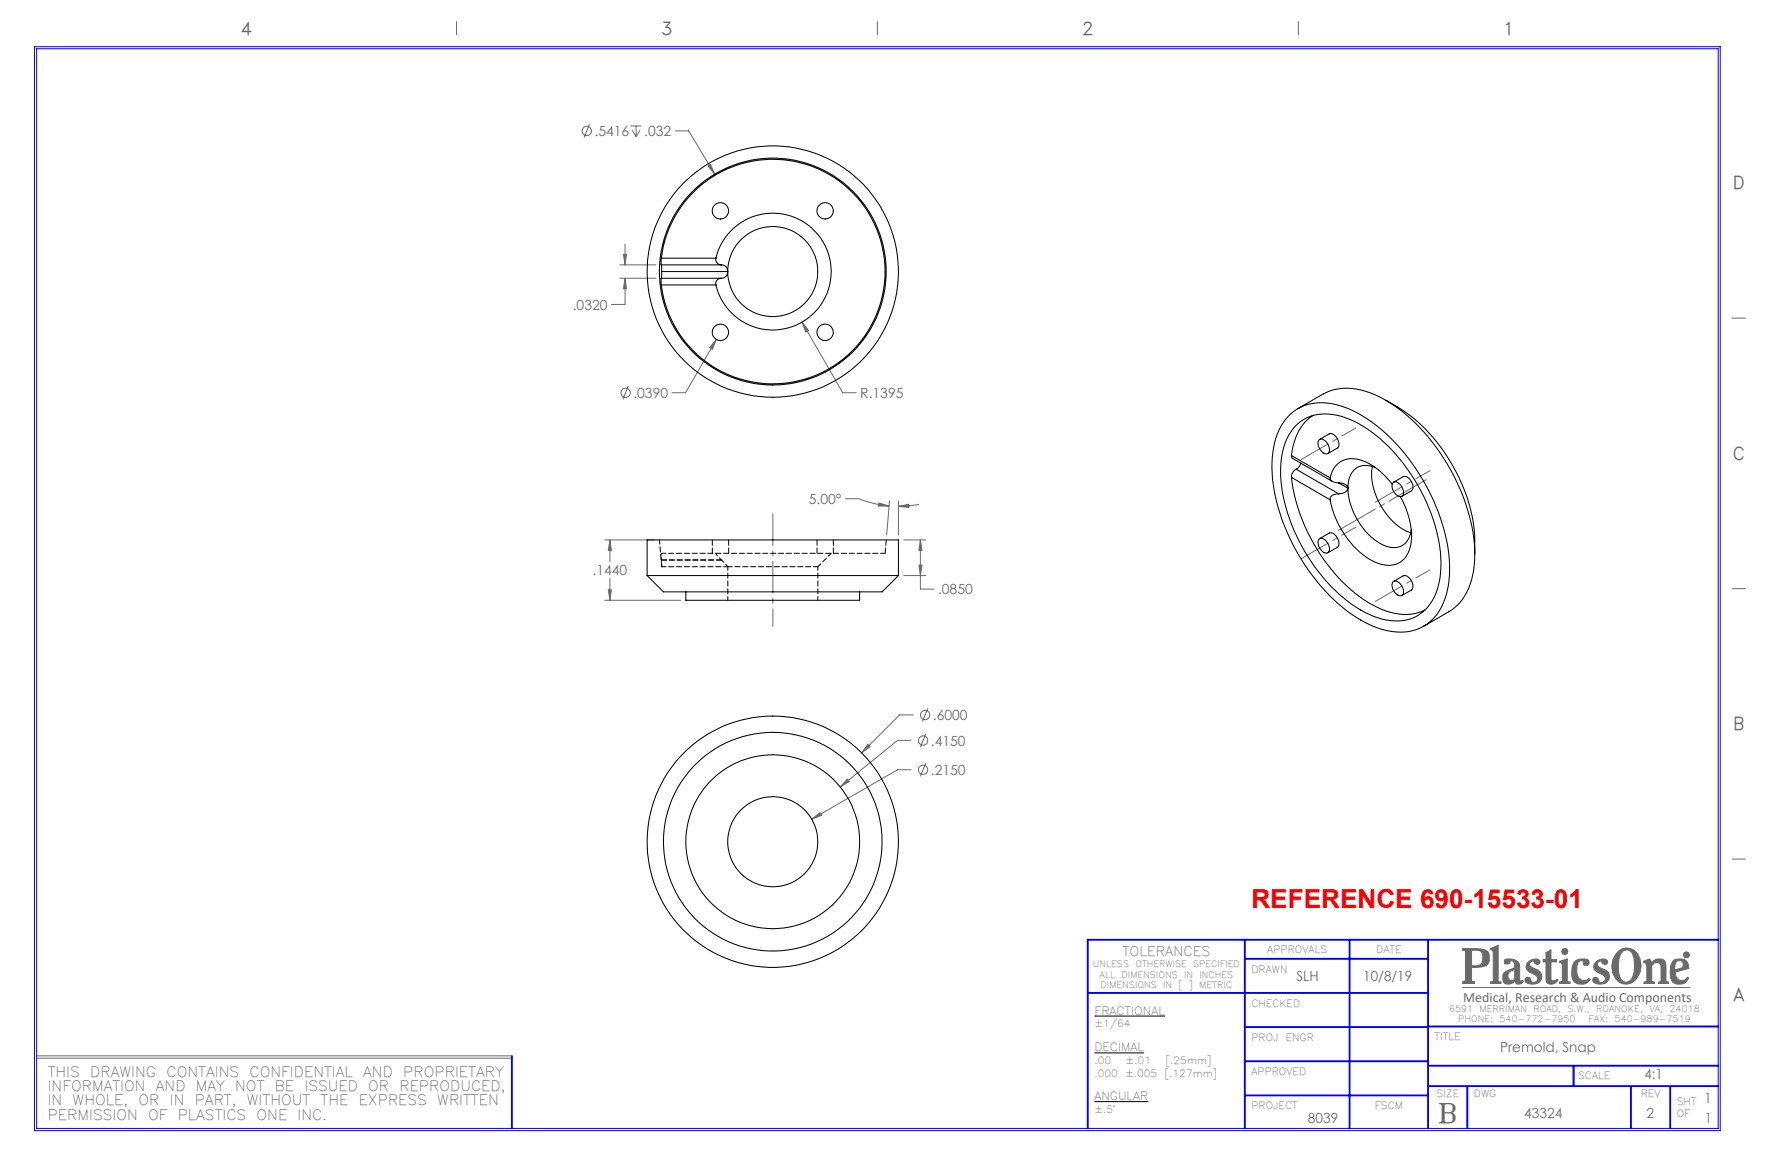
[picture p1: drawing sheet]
<svg xmlns="http://www.w3.org/2000/svg" width="432mm" height="279mm" viewBox="0 0 432 279" stroke-linecap="round" stroke-linejoin="round" font-family="sans-serif">
<g fill="none" stroke="#6a6a6a" stroke-width=".24">
<path d="M110.7 5.2v3.2M212.8 5.2v3.2M315 5.2v3.2M420.2 77.2h3.2M420.2 142.8h3.2M420.2 208.4h3.2M354.8 239.5h55.2M354.9 230.1l4.3 .1 1.7 .6a3.3 3.3 0 0 1-.1 3.2 6.7 6.7 0 0 1-3.8 .6v3.4l.6 .1v.4h-2.7v-.4l.6-.1v-7.4l-.6-.1zM357 230.6l.4-.1a1.62 1.62 0 0 1 1.8 .2 1.62 1.62 0 0 1 .5 1.6 1.82 1.82 0 0 1-.8 1.8 1.82 1.82 0 0 1-1.9 0zM361.6 230l1.8-.7v8.8l.7 .1v.3h-2.5v-.3l.6-.1v-7.2l-.2-.5h-.4zM365 232.8a2.88 2.88 0 0 1 3.5 1l.2 4 .3 .1 .4-.2 .2 .3a1.24 1.24 0 0 1-1.9 .4l-.3-.3a1.59 1.59 0 0 1-2.1 .5 1.59 1.59 0 0 1-.7-2l.1-.5 .5-.5 2.3-.9a1.39 1.39 0 0 0-.8-1.7h-.2l-.6 .8h-.6l-.3-.1zM366 235.9l1.5-.7v2.3l-.4 .2-.7 .1a1.5 1.5 0 0 1-.4-1.9z"/>
<path d="M370.6 233.5a2.14 2.14 0 0 1 2.9-.5v.6l-.3 .3h-.4l-.5-.3-.3-.6-.5 .2-.4 .7 .2 .5 1.7 .8a1.83 1.83 0 0 1 .9 2.3 1.83 1.83 0 0 1-2.1 1.2 1.66 1.66 0 0 1-1.9-1l.2-.5 .4-.2a1.07 1.07 0 0 1 1 1.1 .95 .95 0 0 0 1.2-.1 .95 .95 0 0 0 .1-1.3l-.5-.3a3.1 3.1 0 0 1-2.1-1.7v-.6zM375 231.1l1.2-.7v2.3h1.4v.6h-1.4l.1 4.4a1.11 1.11 0 0 0 1.4-.2l.2 .3a1.98 1.98 0 0 1-2.5 .7l-.3-.5-.1-.7v-4h-.6v-.6h.6zM378.3 233.2l1.9-.6v5.5l.7 .1v.3h-2.6v-.3l.7-.1v-4l-.2-.6h-.5zM382.3 232.9l.9-.3h.7a1.18 1.18 0 0 1 1.6 .9l-.1 .3a.97 .97 0 0 1-1.3 .1l-.1-.9a1.14 1.14 0 0 0-1.2 .5 4.9 4.9 0 0 0 .4 4 1.88 1.88 0 0 0 2.2-.2l.4 .3a2.56 2.56 0 0 1-4.3 0 6.5 6.5 0 0 1 .2-3.9zM387 233.5a2.14 2.14 0 0 1 2.9-.5l.1 .6-.3 .3h-.5l-.5-.3-.3-.6-.5 .2-.3 .4-.1 .5 .2 .3 1.7 .8a1.83 1.83 0 0 1 .9 2.3 1.83 1.83 0 0 1-2.1 1.2 1.66 1.66 0 0 1-1.9-1l.2-.5 .4-.2a1.01 1.01 0 0 1 1 1.1 .96 .96 0 0 0 1.2-.1 .96 .96 0 0 0 .1-1.3l-.5-.3a3 3 0 0 1-2.1-1.7v-.6zM392.7 230.6a3.2 3.2 0 0 1 5.2 2 4.5 4.5 0 0 1-3.4 6.1 3.3 3.3 0 0 1-3.3-2.7 5.1 5.1 0 0 1 1.5-5.4zM393.8 230.6l1.2-.2 .4 .2 .6 .6a8.3 8.3 0 0 1-.1 6.1 1.61 1.61 0 0 1-2.2 .7l-.6-.7a8.3 8.3 0 0 1 .1-6zM398.7 233.2l1.4-.6 .5 .8a2.16 2.16 0 0 1 3.3-.2l.2 1.4v3.5l.6 .1v.3h-2.3v-.3l.5-.1v-4.1a1.29 1.29 0 0 0-2.2 .2v3.9l.6 .1v.3h-2.5v-.3l.7-.1v-3.6l-.1-.8-.7-.2zM405.8 233.1a2.71 2.71 0 0 1 3.5 .2l.4 1.6-3.3 .9 .2 1.1a1.59 1.59 0 0 0 2.8 .1l.3 .2a2.56 2.56 0 0 1-3.9 1 5.2 5.2 0 0 1 0-5.1zM406.5 233.4a1.04 1.04 0 0 1 1.8 .3v.6l-.3 .5-1.8 .4zM408.7 231.1l.4-.1 .4 .1 .2 .5-.2 .4-.4 .2-.4-.2-.2-.4zM408.8 231.2h.6v.4h-.2l.3 .4-.4-.4-.3 .4z"/>
<path d="M408.9 231.3h.4v.2h-.4zM8.9 256.6h115.4M8.9 256.1h115.4"/>
<circle cx="379.6" cy="230.8" r=".75"/>
<circle cx="409.1" cy="231.6" r=".74"/>
</g>
<g fill="none" stroke="#00f" stroke-width=".24">
<path d="M8.4 11.3h408.9v262.9h-408.9zM8.9 11.8h407.9v261.9h-407.9zM301.9 228v45.7M302.1 232.4h44.2M302.1 232.7h44.2M302.1 228v45.7M327.3 228v45.7M327.5 228v45.7M346.3 228v45.7M346.5 228v45.7M416.8 227.8h-153v45.9M416.8 228h-152.8v45.7"/>
<path d="M124.1 256.1v17.6M124.3 256.1v17.6M264 240.7h82.3M264 240.9h82.3M302.1 249h44.2M302.1 249.2h44.2M302.1 257.3h44.2M302.1 257.5h44.2M346.5 258.4h70.3M346.5 258.6h70.3M346.5 248.8h70.3M346.5 249.1h70.3"/>
<path d="M381.6 258.6v4.7M381.8 258.6v4.7M302.1 265.6h44.2M302.1 265.8h44.2M346.5 263.3h70.3M346.5 263.5h70.3M355.8 263.5v10.2M356.1 263.5v10.2M395.5 263.5v10.2M395.7 263.5v10.2M405.1 263.5v10.2M405.3 263.5v10.2"/>
</g>
<path d="M408.3 231.6a.8 .8 0 0 0 1.6 0 .8 .8 0 0 0-1.6 0zM408.5 231.6a.6 .6 0 0 1 1.2 0 .6 .6 0 0 1-1.2 0zM408.8 231.2v.8h.1v-.4l.6 .4-.3-.4h.2v-.4zM408.9 231.3h.4v.2h-.4zM406.7 233.2l-.4 .7-.1 1.3 1.4-.3a.97 .97 0 0 0 .7-1 .97 .97 0 0 0-.7-.9zM405.8 233.1a2.42 2.42 0 0 1 3.7 .7l.2 1.1-3.3 .9a1.64 1.64 0 0 0 .9 1.9 1.64 1.64 0 0 0 2.1-.7l.3 .2a2.54 2.54 0 0 1-4.1 .9 5.8 5.8 0 0 1 .2-5zM398.7 233.2l1.4-.6 .5 .8h.2a2.07 2.07 0 0 1 3.1-.1l.2 .7v4.1l.6 .1v.3h-2.3v-.3l.5-.1v-3.8a1.14 1.14 0 0 0-1-.8 1.14 1.14 0 0 0-1.1 .5l-.1 .2v3.9l.6 .1v.3h-2.5v-.3l.7-.1v-4l-.2-.5-.6-.1zM392.4 230.9a3.2 3.2 0 0 1 3.3-.8 3.2 3.2 0 0 1 2.2 2.7 4.4 4.4 0 0 1-3.4 5.9 3.8 3.8 0 0 1-3.5-4.4 5.5 5.5 0 0 1 1.4-3.4zM393.5 230.8a7.4 7.4 0 0 0-.3 6.7 1.64 1.64 0 0 0 1.8 .6 1.64 1.64 0 0 0 1.2-1.4 7.3 7.3 0 0 0-.5-5.8 1.5 1.5 0 0 0-2.2-.1zM387 233.5a2.11 2.11 0 0 1 2.9-.5 .75 .75 0 0 1-.6 1 .75 .75 0 0 1-.8-.8 .77 .77 0 0 0-1 .7l.3 .6a3.9 3.9 0 0 1 2.6 1.9 1.97 1.97 0 0 1-2.6 2.3h-.2a1.04 1.04 0 0 1-1.2-1.3l.2-.3 .5-.1a1 1 0 0 1 .8 1.1 .99 .99 0 0 0 1.5-.4 .99 .99 0 0 0-.8-1.4h-.2a2.09 2.09 0 0 1-1.8-2.1zM381.9 233.3a3.2 3.2 0 0 1 3.5-.4 .76 .76 0 0 1-.2 1.2 .76 .76 0 0 1-1.1-.5 .49 .49 0 0 0-.2-.6 .49 .49 0 0 0-.6 0l-.2 .2a3.8 3.8 0 0 0-.3 3.7 1.71 1.71 0 0 0 2.6 .4l.4 .3a2.59 2.59 0 0 1-4.3 0 5.7 5.7 0 0 1 .4-4.3zM378.8 230.8a.75 .75 0 0 1 1.5 0 .75 .75 0 0 1-1.5 0zM378.3 233.2l1.9-.6v5.5l.7 .1v.3h-2.6v-.3l.7-.1v-4.2l-.2-.4h-.5zM375 231.1l1.2-.7v2.3h1.4v.6h-1.4l.1 4.4 .7 .2 .7-.4 .2 .3-.7 .7-.6 .2a1.14 1.14 0 0 1-1.2-.2 1.14 1.14 0 0 1-.4-1.2v-4h-.6v-.6h.6zM370.7 233.3a1.94 1.94 0 0 1 2.9-.2 .76 .76 0 0 1-.8 .9 .76 .76 0 0 1-.8-.8 .68 .68 0 0 0-.9 .4 1.01 1.01 0 0 0 1 1.3 1.96 1.96 0 0 1 1.5 3.1 2.68 2.68 0 0 1-3.6 0 .74 .74 0 0 1 .6-1 .74 .74 0 0 1 .8 .9 .92 .92 0 0 0 1.5-.1 .92 .92 0 0 0-.5-1.4l-.4-.1a2.09 2.09 0 0 1-1.8-2.1zM365.1 232.8l1.4-.2a1.88 1.88 0 0 1 2.2 1.9v3.3l.4 .1 .3-.2 .2 .3a1.15 1.15 0 0 1-1.1 .7 1.15 1.15 0 0 1-1.1-.7 1.6 1.6 0 0 1-2.1 .6 1.6 1.6 0 0 1-.7-2.1l.1-.2a4.5 4.5 0 0 1 2.8-1.6v-.6a.77 .77 0 0 0-.3-.9 .77 .77 0 0 0-.8 0 .73 .73 0 0 1-.7 .6 .73 .73 0 0 1-.8-.5zM366.1 235.8l-.3 .6a.97 .97 0 0 0 .3 1.3 .97 .97 0 0 0 1.4-.2v-2.3zM361.6 230l1.8-.7v8.8l.7 .1v.3h-2.5v-.3l.6-.1v-7.4l-.1-.2-.5-.1zM354.9 230.1h3.1a3.4 3.4 0 0 1 3.1 1 2.5 2.5 0 0 1-.7 3.2l-1.6 .3h-1.8v3.4l.6 .1v.4h-2.7v-.4l.6-.1v-7.4l-.6-.1zM357 230.6v3.5l.6 .1a1.68 1.68 0 0 0 2.1-2.1 1.63 1.63 0 0 0-2.3-1.6z" fill-rule="evenodd" fill="#6a6a6a"/>
<g fill="none" stroke="#6a6a6a" stroke-width=".24">
<path d="M143 30.1l-1.3 3.3M153 30.6h2.6M153.3 31.6l1 1.5M154.3 30.6v2.5M155.3 31.6l-1 1.5M163.8 31.8h3.3l6.3 10.4M151.6 59.2v5M171.7 40.3l.7-.4 1 2.3zM150.4 67.5h8.7M150.4 64.2h8.7M151.2 61.7h.8l-.4 2.5zM151.6 67.5l.4 2.5h-.8z"/>
<path d="M151.6 67.5v6.3h-3.3M194.6 78.1l1.5 2.1-.6 .3zM194.6 78.1l9.8 17.2h3.3M152.4 93.6l-1.3 3.3M173.8 82.3l-1 2.4-.6-.4zM173.8 82.3l-7.5 13h-3.3M146.7 131h12M148 131l.3 2.5h-.7zM148 131v5.3M205.1 121h3.3l3.5 1.1 3.8 .6M213.2 122l2.5 .7h-2.6zM215.8 121.5l-.7 8.2"/>
<path d="M217.9 122.8l2.6-.5v.8zM217.9 121.5v8.2M219.2 139.6h5.3M219.2 131h5.3M222.9 137.1h.8l-.4 2.5zM223 122.3l-2.5 .4-2.6 .1M223.3 131l.4 2.5h-.8zM223.3 131v11.9h3.3M146.7 145.6h18.4M147.6 143.1h.7l-.3 2.5zM148 140.3v5.3M221 179.6h-3.3l-13.9 11.3"/>
<path d="M221.5 173.4h-3.3l-9.2 9.2M224.6 178l-1.3 3.2M225.1 171.8l-1.3 3.2M196.9 198.7l2-1.6 .4 .6zM205.6 188.9l.4 .6-2.2 1.4zM210.5 180.5l.6 .6-2.1 1.5zM221 186.7h-3.3l-20.8 12M224.6 185.1l-1.3 3.2"/>
<circle cx="142.3" cy="31.7" r="1.13"/>
<circle cx="151.8" cy="95.2" r="1.13"/>
<circle cx="223.9" cy="179.6" r="1.14"/>
<circle cx="224.4" cy="173.4" r="1.14"/>
<circle cx="223.9" cy="186.7" r="1.14"/>
</g>
<path d="M265.5 246.4h17.1M265.5 255.4h12M265.5 267.2h13.1" fill="none" stroke="#000" stroke-width=".24"/>
<path d="M187.5 139.6v12.3" fill="none" stroke="#6a6a6a" stroke-width=".24" stroke-dasharray="15.2 1.3 1.3 1.3" stroke-dashoffset="11"/>
<path d="M187.5 124.6v15" fill="none" stroke="#6a6a6a" stroke-width=".24" stroke-dasharray="15.2 1.3 1.3 1.3" stroke-dashoffset="7.5"/>
<path d="M324.6 128.7l21.4-12.4" fill="none" stroke="#6a6a6a" stroke-width=".24" stroke-dasharray="15.2 1.3 1.3 1.3" stroke-dashoffset="4.8"/>
<path d="M315.6 111.4l13.3-7.6M315.6 135.5l13.3-7.7M333.6 121.8l13.3-7.7M333.6 145.9l13.3-7.7" fill="none" stroke="#6a6a6a" stroke-width=".24" stroke-dasharray="15.2 1.3 1.3 1.3" stroke-dashoffset="7.7"/>
<path d="M171.7 40.3l1.7 1.9-1-2.3zM173.8 82.3l-1.6 2 .6 .4zM194.6 78.1l.9 2.4 .6-.3zM151.6 67.5l.4 2.5h-.8zM151.2 61.7h.8l-.4 2.5zM222.9 137.1h.8l-.4 2.5zM223.3 131l.4 2.5h-.8zM147.6 143.1h.7l-.3 2.5zM148 131l.3 2.5h-.7zM213.2 122l2.5 .7h-2.6zM217.9 122.8l2.6-.5v.8zM210.5 180.5l-1.5 2.1 2.1-1.5zM205.6 188.9l-1.8 2 2.2-1.4zM196.9 198.7l2.4-1-.4-.6z" fill="#6a6a6a"/>
<g fill="none" stroke="#000" stroke-width=".25">
<path d="M160.4 64.2l.1 1.7M160.4 67.5v1.6M160.4 64.2h14.6M160.4 67.5h14.6M160.4 62.6a27.2 27.2 0 0 1 41.6-19.8 27.2 27.2 0 0 1 0 46.1 27.2 27.2 0 0 1-41.6-19.8M160.4 62.6v1.6M160.4 62.6h13.3M160.4 69.1h13.3M160.5 65.9l-.1 1.6M160.5 65.9h16M173.7 62.6a1.33 1.33 0 0 0 1.3 1.6M173.7 62.6a14.2 14.2 0 0 1 21.8-8.4 14.2 14.2 0 0 1 0 23.4 14.2 14.2 0 0 1-21.8-8.5"/>
<path d="M175 64.2a1.51 1.51 0 0 1 1.5 1.7M175 67.5a1.28 1.28 0 0 0-1.3 1.6M176.5 65.9a1.49 1.49 0 0 1-1.5 1.6M314.9 99.1l6.1-3.5a13.2 13.2 0 0 1 11.3-.3 38.3 38.3 0 0 1 17.8 15.7 44.2 44.2 0 0 1 7.6 25 15.3 15.3 0 0 1-4.9 11.4l-7.5 4.5M336.2 97.1a40.9 40.9 0 0 1 20.2 25.4 35.1 35.1 0 0 1 1.4 11.9M312.5 101a11.8 11.8 0 0 1 12.6-2.6 35.8 35.8 0 0 1 17.1 13.5 46.1 46.1 0 0 1 9.4 26.4 16.9 16.9 0 0 1-4.1 12 11.7 11.7 0 0 1-11.9 2.5 34.3 34.3 0 0 1-17.1-13.1 47.2 47.2 0 0 1-10-26.3 17.5 17.5 0 0 1 4-12.4zM313.3 115.8a43.4 43.4 0 0 0 17.6 29.7 17.1 17.1 0 0 0 12.1 3.4l2.7-1M313.3 110.5l.3 .7 9.6 5.5M313.3 110.5l9.4 5.4M313.3 115.8l9.4 5.4M314.2 103.4a10.2 10.2 0 0 1 10.1-2.7 28.7 28.7 0 0 1 14.5 9.8 43.4 43.4 0 0 1 10.8 25.9 15.5 15.5 0 0 1-3.9 11.6 10.7 10.7 0 0 1-11.4 1.9 32.2 32.2 0 0 1-15.2-12.2 42 42 0 0 1-8.4-23.7 15.5 15.5 0 0 1 3.5-10.6zM314.4 113.8a2.03 2.03 0 0 0-1.1 2"/>
<path d="M314.4 113.8l10.4 6M315.6 112.4a2.19 2.19 0 0 1-1.2 1.4M318.5 100.8a12.4 12.4 0 0 0-5.2 9.7M319.9 106.8a1.33 1.33 0 0 1 2 .7 1.77 1.77 0 0 1 0 2.6 2.5 2.5 0 0 1-2-3.3zM320.1 106.6l2.3-1.4a2.25 2.25 0 0 1 2.4 2.4v.6l-.4 .5-2.3 1.3M322.7 115.9a5.5 5.5 0 0 1 7.8-4.2 16.7 16.7 0 0 1 7.2 5.7M322.7 115.9a1.51 1.51 0 0 0 1.8 1.2h.3M324.8 117.1a1.9 1.9 0 0 1 2.2 1.3M324.8 119.8a1.68 1.68 0 0 0-2.1 1.4M324.8 117.1l2.2 1.3M327 118.4a1.81 1.81 0 0 1-2.2 1.4M327 118.4a16.4 16.4 0 0 0 9.1 14 4.3 4.3 0 0 0 6.2-3.9"/>
<path d="M332.9 113.1a15.8 15.8 0 0 0 4.9 13.3l2 1.6 2.4 1.2M333.6 113.4a4.3 4.3 0 0 0-6.2 2.2l-.3 1.3-.1 1.5M337.9 117.2a1.32 1.32 0 0 1 2 .6 1.96 1.96 0 0 1 .2 2.5 1.9 1.9 0 0 1-2.2-1.5l-.2-.8zM338.1 116.9l2.3-1.3a2.25 2.25 0 0 1 2.4 2.4l-.1 .6-.3 .5-2.3 1.3M157 139.6v-8.6h60.9v8.6M157 139.6h60.9M157 139.6l3.9 3.9h53.1l3.9-3.9M319.9 130.8a1.33 1.33 0 0 1 2 .7 1.77 1.77 0 0 1 0 2.6 2.5 2.5 0 0 1-2-3.3zM320.1 130.6l2.3-1.3a2.25 2.25 0 0 1 2.4 2.4v.6l-.4 .5-2.3 1.3M339.7 120.5a18.2 18.2 0 0 1 2.5 11.9 5.5 5.5 0 0 1-7.9 4.2 19.9 19.9 0 0 1-10.5-11.5l-1.1-3.9M166.4 143.5v2.1h42.1v-2.1M337.9 141.2a1.32 1.32 0 0 1 2 .7 1.96 1.96 0 0 1 .2 2.5 1.9 1.9 0 0 1-2.2-1.6l-.2-.7z"/>
<path d="M338.1 141l2.3-1.3a2.25 2.25 0 0 1 2.4 2.3l-.1 .7-.3 .4-2.3 1.3"/>
<circle cx="174.7" cy="51.1" r="1.99"/>
<circle cx="200.1" cy="51.1" r="1.99"/>
<circle cx="187.4" cy="65.9" r="30.5"/>
<circle cx="187.5" cy="65.9" r="10.9"/>
<circle cx="187.5" cy="65.9" r="27.5"/>
<circle cx="174.7" cy="80.6" r="1.98"/>
<circle cx="200.1" cy="80.6" r="1.98"/>
<circle cx="187.4" cy="204.2" r="30.5"/>
<circle cx="187.5" cy="204.2" r="26.5"/>
<circle cx="187.5" cy="204.1" r="10.9"/>
<circle cx="187.5" cy="204.1" r="21.1"/>
</g>
<path d="M160 130.9l.5 6.5M160.4 134.2h54.3M176.6 137.4h21.8M176.6 137.4h-16.1M198.4 137.4l3.3-3.2" fill="none" stroke="#000" stroke-width=".24" stroke-dasharray="1.3 .6" stroke-dashoffset=".2"/>
<path d="M160.4 135.8h14.6M160.5 137.4h.1M172.8 130.9v3.3M175 135.8h-14.6M176.8 134.2v-3.3M198.2 130.9v3.3M202.2 134.2v-3.3M214.7 134.2l.3-3.3" fill="none" stroke="#000" stroke-width=".24" stroke-dasharray="1.3 .6"/>
<path d="M160.4 135.8l.1 1.6M160.4 134.2v1.6" fill="none" stroke="#000" stroke-width=".24" stroke-dasharray="1.3 .6" stroke-dashoffset=".8"/>
<path d="M175 135.8l-1.3-1.6M176.6 137.4l-1.6-1.6" fill="none" stroke="#000" stroke-width=".24" stroke-dasharray="1.3 .6" stroke-dashoffset=".5"/>
<path d="M176.6 137.4v8.2M198.4 145.6v-8.2" fill="none" stroke="#000" stroke-width=".24" stroke-dasharray="1.3 .6" stroke-dashoffset=".4"/>
<text font-size="6.5" fill="#6a6a6a" x="348.8" y="272.4">B</text>
<text font-size="6.3" fill="#f00" x="303.6" y="220.3">REFERENCE 690-15533-01</text>
<g font-size="4.3" fill="#6a6a6a">
<text x="58.2" y="8.4">4</text>
<text x="160.3" y="8.4">3</text>
<text x="262.4" y="8.4">2</text>
<text x="364.6" y="8.4">1</text>
<text x="420.3" y="45.9">D</text>
<text x="420.3" y="111.5">C</text>
<text x="420.4" y="177.1">B</text>
<text x="420.4" y="242.7">A</text>
</g>
<g font-size="3.5" fill="#6a6a6a">
<text x="11.6" y="261.2">THIS</text>
<text x="21.9" y="261.2">DRAWING</text>
<text x="40.4" y="261.2">CONTAINS</text>
<text x="60.5" y="261.2">CONFIDENTIAL</text>
<text x="88.1" y="261.2">AND</text>
<text x="97.8" y="261.2">PROPRIETARY</text>
<text x="11.6" y="264.6">INFORMATION</text>
<text x="11.6" y="268.1">IN</text>
<text x="17.6" y="268.1">WHOLE,</text>
<text x="33.6" y="268.1">OR</text>
<text x="37.8" y="264.6">AND</text>
<text x="41.2" y="268.1">IN</text>
<text x="47.2" y="268.1">PART,</text>
<text x="47.5" y="264.6">MAY</text>
<text x="57.1" y="264.6">NOT</text>
<text x="59.9" y="268.1">WITHOUT</text>
<text x="66.6" y="264.6">BE</text>
<text x="73.9" y="264.6">ISSUED</text>
<text x="77.8" y="268.1">THE</text>
<text x="87" y="268.1">EXPRESS</text>
<text x="89.3" y="264.6">OR</text>
<text x="96.9" y="264.6">REPRODUCED,</text>
<text x="106.1" y="268.1">WRITTEN</text>
<text x="11.6" y="271.6">PERMISSION</text>
<text x="35.9" y="271.6">OF</text>
<text x="43.1" y="271.6">PLASTICS</text>
<text x="62.2" y="271.6">ONE</text>
<text x="72.2" y="271.6">INC.</text>
</g>
<g font-size="3.4" fill="#6a6a6a">
<text x="144.2" y="33">.5416</text>
<text x="156.3" y="33">.032</text>
<text x="138.9" y="75.1">.0320</text>
<text x="153.6" y="96.5">.0390</text>
<text x="208.7" y="96.5">R.1395</text>
<text x="196.2" y="122.2">5.00°</text>
<text x="143.7" y="139.6">.1440</text>
<text x="227.5" y="144.1">.0850</text>
<text x="226.3" y="174.6">.6000</text>
<text x="225.8" y="180.8">.4150</text>
<text x="225.8" y="187.9">.2150</text>
<text x="314.5" y="237.9">SLH</text>
<text x="330.7" y="237.9">10/8/19</text>
<text x="355" y="243">Medical, Research &amp; Audio Components</text>
<text x="363.9" y="255.2">Premold, Snap</text>
<text x="398.9" y="261.8">4:1</text>
<text x="413.5" y="267.4">1</text>
<text x="317.3" y="272.3">8039</text>
<text x="369.8" y="271.1">43324</text>
<text x="399.4" y="271.1">2</text>
<text x="413.6" y="272.3">1</text>
</g>
<text font-size="3.2" fill="#6a6a6a" x="272.3" y="231.8">TOLERANCES</text>
<g font-size="2.8" fill="#6a6a6a">
<text x="265.5" y="246.1">FRACTIONAL</text>
<text x="265.5" y="255">DECIMAL</text>
<text x="265.5" y="266.8">ANGULAR</text>
</g>
<g font-size="2.4" fill="#6a6a6a">
<text x="307.4" y="231.1">APPROVALS</text>
<text x="333.9" y="231.1">DATE</text>
<text x="303.6" y="235.9">DRAWN</text>
<text x="303.6" y="244.2">CHECKED</text>
<text x="265.5" y="249.2">±1/64</text>
<text x="303.6" y="252.4">PROJ</text>
<text x="311.9" y="252.4">ENGR</text>
<text x="348" y="252.3">TITLE</text>
<text x="265.5" y="258.1">.00</text>
<text x="265.5" y="261.3">.000</text>
<text x="272.9" y="261.3">±.005</text>
<text x="273" y="258.1">±.01</text>
<text x="282.5" y="261.3">[.127mm]</text>
<text x="282.7" y="258.1">[.25mm]</text>
<text x="303.6" y="260.7">APPROVED</text>
<text x="382.8" y="261.8">SCALE</text>
<text x="265.5" y="269.9">±.5°</text>
<text x="303.6" y="269">PROJECT</text>
<text x="333.5" y="269">FSCM</text>
<text x="348.5" y="266.1">SIZE</text>
<text x="357.6" y="266.1">DWG</text>
<text x="398" y="266.1">REV</text>
<text x="406.8" y="268.1">SHT</text>
<text x="406.8" y="271">OF</text>
</g>
<g font-size="2.2" fill="#6a6a6a">
<text x="351.5" y="245.5">6591</text>
<text x="358.9" y="245.5">MERRIMAN</text>
<text x="372" y="245.5">ROAD,</text>
<text x="380.3" y="245.5">S.W.,</text>
<text x="387.2" y="245.5">ROANOKE,</text>
<text x="400.1" y="245.5">VA,</text>
<text x="405" y="245.5">24018</text>
<text x="353.7" y="247.9">PHONE:</text>
<text x="363.8" y="247.9">540-772-7950</text>
<text x="385.3" y="247.9">FAX:</text>
<text x="391.7" y="247.9">540-989-7519</text>
</g>
<g font-size="2.1" fill="#6a6a6a">
<text x="265.1" y="234.6">UNLESS</text>
<text x="266.7" y="237.1">ALL</text>
<text x="267" y="239.7">DIMENSIONS</text>
<text x="272.1" y="237.1">DIMENSIONS</text>
<text x="275.4" y="234.6">OTHERWISE</text>
<text x="282.1" y="239.7">IN</text>
<text x="285.9" y="239.7">[</text>
<text x="287.2" y="237.1">IN</text>
<text x="288.4" y="239.7">]</text>
<text x="289.5" y="234.6">SPECIFIED</text>
<text x="290.9" y="239.7">METRIC</text>
<text x="291" y="237.1">INCHES</text>
</g>
</svg>
